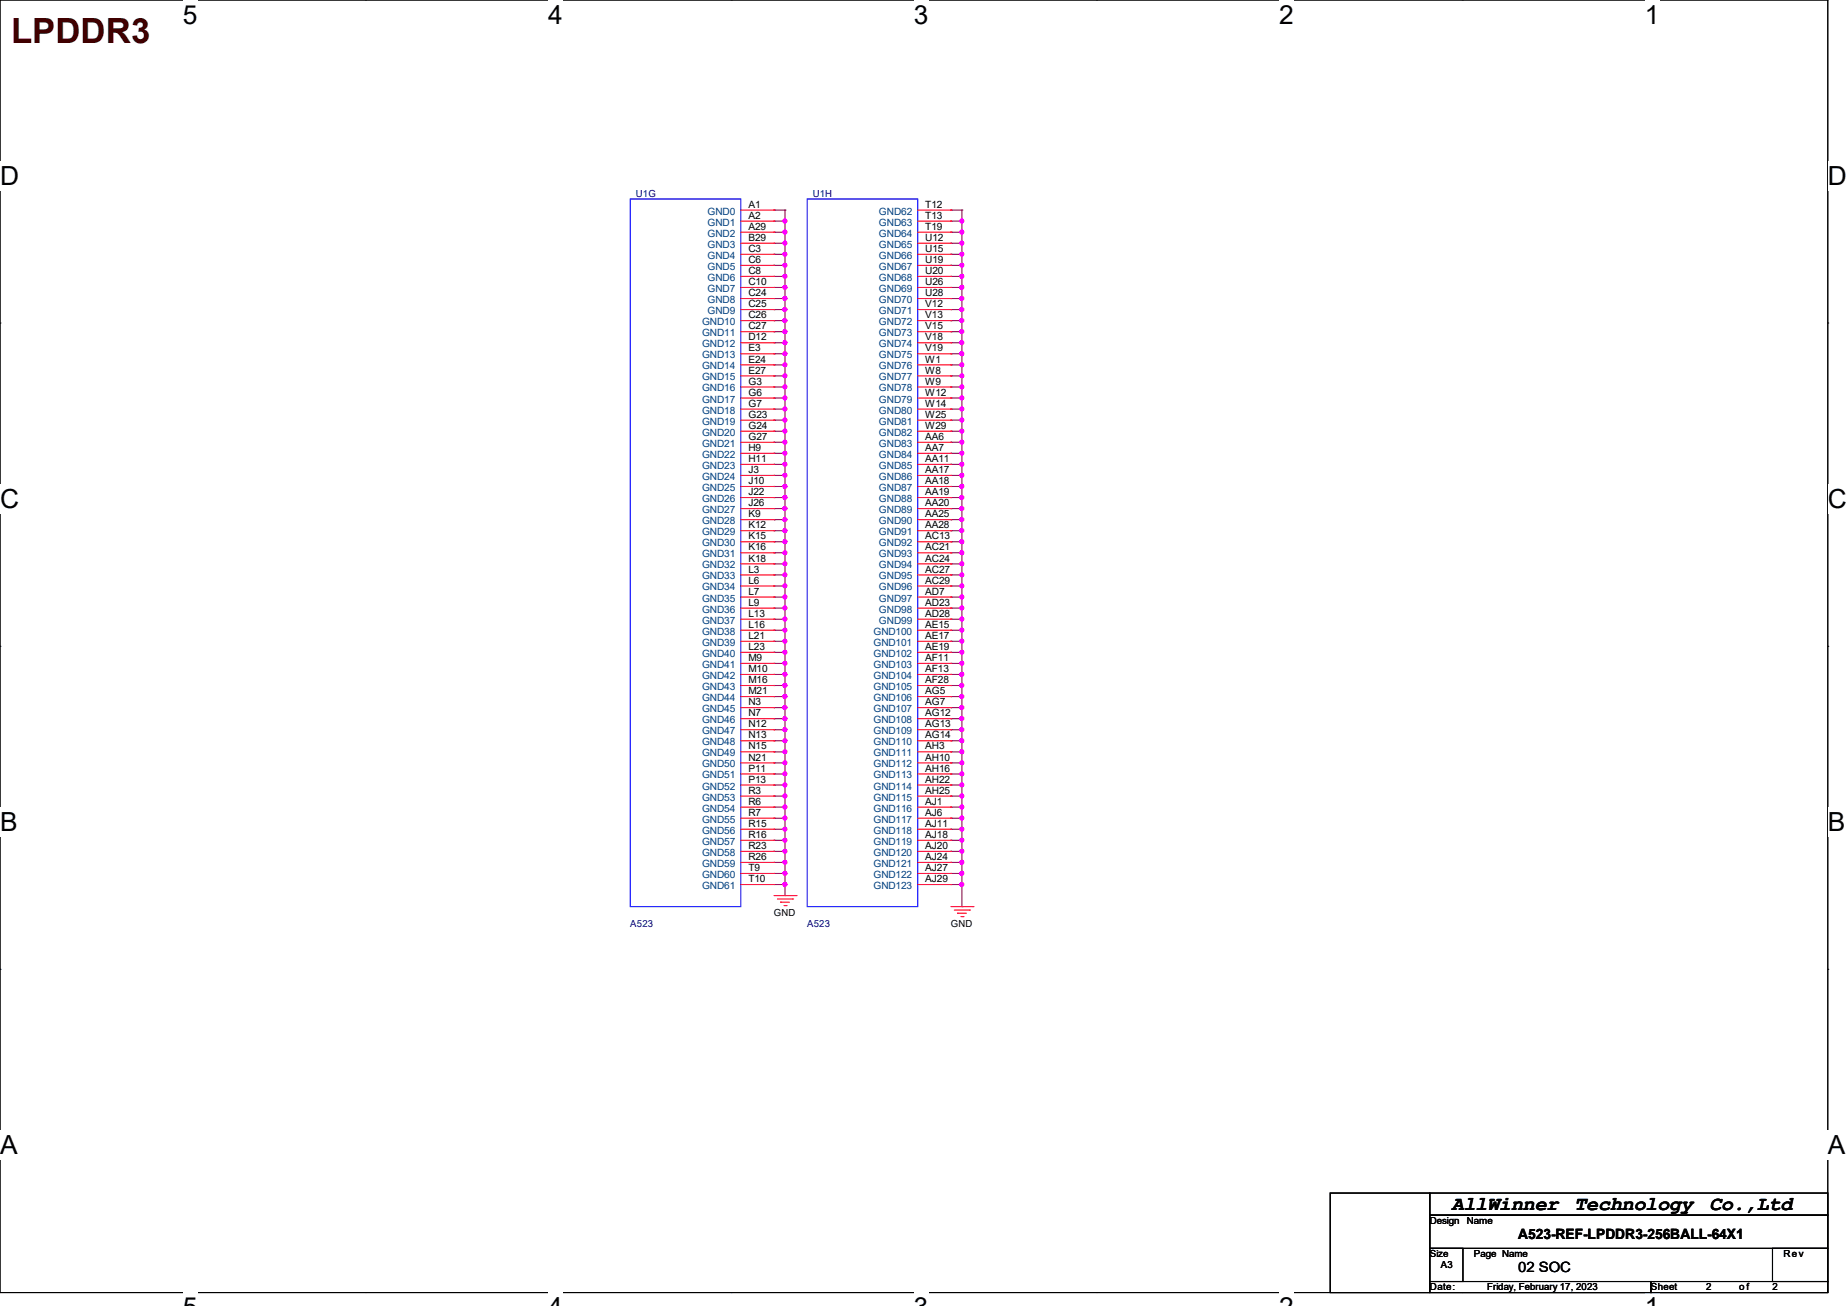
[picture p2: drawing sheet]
<svg xmlns="http://www.w3.org/2000/svg" width="297mm" height="210mm" viewBox="0 0 297 210" stroke-linecap="round" stroke-linejoin="round" font-family="sans-serif">
<path d="M0 0h293.9v207.9h-293.9z" fill="none" stroke="#000" stroke-width=".17"/>
<g fill="#fff">
<path d="M29.4 0h2.3v4.7h-2.3z"/>
<path d="M29.4 207.9h2.3v2.1h-2.3z"/>
</g>
<path d="M58.8 0h.1M58.8 207.9h.1" fill="none" stroke="#000" stroke-width=".17"/>
<g fill="#fff">
<path d="M88.1 0h2.4v4.7h-2.4z"/>
<path d="M88.1 207.9h2.4v2.1h-2.4z"/>
</g>
<path d="M117.6 0h.1M117.6 207.9h.1" fill="none" stroke="#000" stroke-width=".17"/>
<g fill="#fff">
<path d="M146.9 0h2.4v4.7h-2.4z"/>
<path d="M146.9 207.9h2.4v2.1h-2.4z"/>
</g>
<path d="M176.3 0h.1M176.3 207.9h.1" fill="none" stroke="#000" stroke-width=".17"/>
<g fill="#fff">
<path d="M205.7 0h2.4v4.7h-2.4z"/>
<path d="M205.7 207.9h2.4v2.1h-2.4z"/>
</g>
<path d="M235.1 0h.1M235.1 207.9h.1" fill="none" stroke="#000" stroke-width=".17"/>
<g fill="#fff">
<path d="M264.5 0h2.4v4.7h-2.4z"/>
<path d="M264.5 207.9h2.4v2.1h-2.4z"/>
<path d="M0 26h3v4.7h-3z"/>
<path d="M293.9 26h3.1v4.7h-3.1z"/>
<path d="M0 77.9h3v4.7h-3z"/>
<path d="M293.9 77.9h3.1v4.7h-3.1z"/>
</g>
<path d="M0 51.9h.1M293.9 51.9h.1" fill="none" stroke="#000" stroke-width=".17"/>
<g fill="#fff">
<path d="M0 129.9h2.8v4.7h-2.8z"/>
<path d="M293.9 129.9h2.9v4.7h-2.9z"/>
</g>
<path d="M0 103.9h.1M293.9 103.9h.1" fill="none" stroke="#000" stroke-width=".17"/>
<g fill="#fff">
<path d="M0 181.8h2.8v4.8h-2.8z"/>
<path d="M293.8 181.8h3v4.8h-3z"/>
</g>
<path d="M0 155.9h.1M293.9 155.9h.1M213.9 191.9h16v16h-16zM229.9 191.9h64v3.5h-64zM229.9 195.4h64v5.3h-64zM229.9 200.7h5.3v5.4h-5.3zM229.9 206.1h35.6v1.8h-35.6zM265.5 206.1h28.4v1.8h-28.4zM285 200.7h8.9v5.4h-8.9z" fill="none" stroke="#000" stroke-width=".17"/>
<g fill="none" stroke="#800040" stroke-width=".17">
<path d="M124.5 33.8h.1M124.5 35.6h.1M124.5 37.3h.1M124.5 39.1h.1M124.5 33.8h1.7M124.5 35.6h1.7M124.5 37.3h1.7M124.5 39.1h1.7M126.2 33.8h.1M126.2 35.6h.1M126.2 37.3h.1M126.2 39.1h.1"/>
<path d="M126.2 33.8v110.2M152.9 33.8h.1M152.9 35.6h.1M152.9 37.3h.1M152.9 39.1h.1M152.9 33.8h1.8M152.9 35.6h1.8M152.9 37.3h1.8M152.9 39.1h1.8M154.7 33.8h.1M154.7 35.6h.1M154.7 37.3h.1"/>
<path d="M154.7 39.1h.1M154.7 33.8v112M124.5 40.9h.1M124.5 42.7h.1M124.5 44.4h.1M124.5 46.2h.1M124.5 48h.1M124.5 49.8h.1M124.5 51.6h.1M124.5 53.3h.1M124.5 55.1h.1M124.5 56.9h.1"/>
<path d="M124.5 58.7h.1M124.5 40.9h1.7M124.5 42.7h1.7M124.5 44.4h1.7M124.5 46.2h1.7M124.5 48h1.7M124.5 49.8h1.7M124.5 51.6h1.7M124.5 53.3h1.7M124.5 55.1h1.7M124.5 56.9h1.7M124.5 58.7h1.7"/>
<path d="M126.2 40.9h.1M126.2 42.7h.1M126.2 44.4h.1M126.2 46.2h.1M126.2 48h.1M126.2 49.8h.1M126.2 51.6h.1M126.2 53.3h.1M126.2 55.1h.1M126.2 56.9h.1M126.2 58.7h.1M152.9 40.9h.1"/>
<path d="M152.9 42.7h.1M152.9 44.4h.1M152.9 46.2h.1M152.9 48h.1M152.9 49.8h.1M152.9 51.6h.1M152.9 53.3h.1M152.9 55.1h.1M152.9 56.9h.1M152.9 58.7h.1M152.9 40.9h1.8M152.9 42.7h1.8"/>
<path d="M152.9 44.4h1.8M152.9 46.2h1.8M152.9 48h1.8M152.9 49.8h1.8M152.9 51.6h1.8M152.9 53.3h1.8M152.9 55.1h1.8M152.9 56.9h1.8M152.9 58.7h1.8M154.7 40.9h.1M154.7 42.7h.1M154.7 44.4h.1"/>
<path d="M154.7 46.2h.1M154.7 48h.1M154.7 49.8h.1M154.7 51.6h.1M154.7 53.3h.1M154.7 55.1h.1M154.7 56.9h.1M154.7 58.7h.1M124.5 60.5h.1M124.5 62.2h.1M124.5 64h.1M124.5 65.8h.1"/>
<path d="M124.5 67.6h.1M124.5 69.3h.1M124.5 71.1h.1M124.5 72.9h.1M124.5 74.7h.1M124.5 76.5h.1M124.5 78.2h.1M124.5 60.5h1.7M124.5 62.2h1.7M124.5 64h1.7M124.5 65.8h1.7M124.5 67.6h1.7"/>
<path d="M124.5 69.3h1.7M124.5 71.1h1.7M124.5 72.9h1.7M124.5 74.7h1.7M124.5 76.5h1.7M124.5 78.2h1.7M126.2 64h.1M126.2 62.2h.1M126.2 60.5h.1M126.2 65.8h.1M126.2 78.2h.1M126.2 67.6h.1"/>
<path d="M126.2 69.3h.1M126.2 71.1h.1M126.2 72.9h.1M126.2 74.7h.1M126.2 76.5h.1M152.9 60.5h.1M152.9 62.2h.1M152.9 64h.1M152.9 65.8h.1M152.9 67.6h.1M152.9 69.3h.1M152.9 71.1h.1"/>
<path d="M152.9 72.9h.1M152.9 74.7h.1M152.9 76.5h.1M152.9 78.2h.1M152.9 60.5h1.8M152.9 62.2h1.8M152.9 64h1.8M152.9 65.8h1.8M152.9 67.6h1.8M152.9 69.3h1.8M152.9 71.1h1.8M152.9 72.9h1.8"/>
<path d="M152.9 74.7h1.8M152.9 76.5h1.8M152.9 78.2h1.8M154.7 64h.1M154.7 62.2h.1M154.7 60.5h.1M154.7 65.8h.1M154.7 78.2h.1M154.7 67.6h.1M154.7 69.3h.1M154.7 71.1h.1M154.7 72.9h.1"/>
<path d="M154.7 74.7h.1M154.7 76.5h.1M124.5 80h.1M124.5 81.8h.1M124.5 83.6h.1M124.5 85.3h.1M124.5 87.1h.1M124.5 88.9h.1M124.5 90.7h.1M124.5 92.5h.1M124.5 94.2h.1M124.5 96h.1"/>
<path d="M124.5 97.8h.1M124.5 99.6h.1M124.5 80h1.7M124.5 81.8h1.7M124.5 83.6h1.7M124.5 85.3h1.7M124.5 87.1h1.7M124.5 88.9h1.7M124.5 90.7h1.7M124.5 92.5h1.7M124.5 94.2h1.7M124.5 96h1.7"/>
<path d="M124.5 97.8h1.7M124.5 99.6h1.7M126.2 80h.1M126.2 81.8h.1M126.2 96h.1M126.2 94.2h.1M126.2 83.6h.1M126.2 85.3h.1M126.2 87.1h.1M126.2 88.9h.1M126.2 90.7h.1M126.2 92.5h.1"/>
<path d="M126.2 97.8h.1M126.2 99.6h.1M152.9 80h.1M152.9 81.8h.1M152.9 83.6h.1M152.9 85.3h.1M152.9 87.1h.1M152.9 88.9h.1M152.9 90.7h.1M152.9 92.5h.1M152.9 94.2h.1M152.9 96h.1"/>
<path d="M152.9 97.8h.1M152.9 99.6h.1M152.9 80h1.8M152.9 81.8h1.8M152.9 83.6h1.8M152.9 85.3h1.8M152.9 87.1h1.8M152.9 88.9h1.8M152.9 90.7h1.8M152.9 92.5h1.8M152.9 94.2h1.8M152.9 96h1.8"/>
<path d="M152.9 97.8h1.8M152.9 99.6h1.8M154.7 80h.1M154.7 81.8h.1M154.7 96h.1M154.7 94.2h.1M154.7 83.6h.1M154.7 85.3h.1M154.7 87.1h.1M154.7 88.9h.1M154.7 90.7h.1M154.7 92.5h.1"/>
<path d="M154.7 97.8h.1M154.7 99.6h.1M124.5 101.3h.1M124.5 103.1h.1M124.5 104.9h.1M124.5 106.7h.1M124.5 108.5h.1M124.5 110.2h.1M124.5 112h.1M124.5 113.8h.1M124.5 115.6h.1M124.5 117.3h.1"/>
<path d="M124.5 119.1h.1M124.5 101.3h1.7M124.5 103.1h1.7M124.5 104.9h1.7M124.5 106.7h1.7M124.5 108.5h1.7M124.5 110.2h1.7M124.5 112h1.7M124.5 113.8h1.7M124.5 115.6h1.7M124.5 117.3h1.7M124.5 119.1h1.7"/>
<path d="M126.2 112h.1M126.2 110.2h.1M126.2 101.3h.1M126.2 103.1h.1M126.2 104.9h.1M126.2 106.7h.1M126.2 108.5h.1M126.2 113.8h.1M126.2 115.6h.1M126.2 117.3h.1M126.2 119.1h.1M152.9 101.3h.1"/>
<path d="M152.9 103.1h.1M152.9 104.9h.1M152.9 106.7h.1M152.9 108.5h.1M152.9 110.2h.1M152.9 112h.1M152.9 113.8h.1M152.9 115.6h.1M152.9 117.3h.1M152.9 119.1h.1M152.9 101.3h1.8M152.9 103.1h1.8"/>
<path d="M152.9 104.9h1.8M152.9 106.7h1.8M152.9 108.5h1.8M152.9 110.2h1.8M152.9 112h1.8M152.9 113.8h1.8M152.9 115.6h1.8M152.9 117.3h1.8M152.9 119.1h1.8M154.7 112h.1M154.7 110.2h.1M154.7 101.3h.1"/>
<path d="M154.7 103.1h.1M154.7 104.9h.1M154.7 106.7h.1M154.7 108.5h.1M154.7 113.8h.1M154.7 115.6h.1M154.7 117.3h.1M154.7 119.1h.1M124.5 120.9h.1M124.5 122.7h.1M124.5 124.5h.1M124.5 126.2h.1"/>
<path d="M124.5 128h.1M124.5 129.8h.1M124.5 131.6h.1M124.5 133.3h.1M124.5 135.1h.1M124.5 136.9h.1M124.5 138.7h.1M124.5 138.7h1.7M124.5 136.9h1.7M124.5 135.1h1.7M124.5 120.9h1.7M124.5 122.7h1.7"/>
<path d="M124.5 124.5h1.7M124.5 126.2h1.7M124.5 128h1.7M124.5 129.8h1.7M124.5 131.6h1.7M124.5 133.3h1.7M126.2 133.3h.1M126.2 128h.1M126.2 126.2h.1M126.2 120.9h.1M126.2 122.7h.1M126.2 124.5h.1"/>
<path d="M126.2 129.8h.1M126.2 131.6h.1M126.2 135.1h.1M126.2 136.9h.1M126.2 138.7h.1M152.9 138.7h.1M152.9 136.9h.1M152.9 135.1h.1M152.9 120.9h.1M152.9 122.7h.1M152.9 124.5h.1M152.9 126.2h.1"/>
<path d="M152.9 128h.1M152.9 129.8h.1M152.9 131.6h.1M152.9 133.3h.1M152.9 138.7h1.8M152.9 136.9h1.8M152.9 135.1h1.8M152.9 120.9h1.8M152.9 122.7h1.8M152.9 124.5h1.8M152.9 126.2h1.8M152.9 128h1.8"/>
<path d="M152.9 129.8h1.8M152.9 131.6h1.8M152.9 133.3h1.8M154.7 138.7h.1M154.7 136.9h.1M154.7 135.1h.1M154.7 128h.1M154.7 126.2h.1M154.7 120.9h.1M154.7 122.7h.1M154.7 124.5h.1M154.7 129.8h.1"/>
<path d="M154.7 131.6h.1M154.7 133.3h.1M124.5 140.5h.1M124.5 142.2h1.7M124.5 140.5h1.7M126.2 142.2h.1M126.2 144h.1M152.9 142.2h.1M152.9 140.5h.1M152.9 142.2h1.8M152.9 140.5h1.8M154.7 145.8h.1"/>
<path d="M154.7 140.5h.1"/>
</g>
<g fill="#f0f" stroke="#f0f" stroke-width=".17">
<circle cx="154.7" cy="138.7" r=".32"/>
<circle cx="154.7" cy="136.9" r=".32"/>
<circle cx="154.7" cy="135.1" r=".32"/>
<circle cx="126.2" cy="35.5" r=".32"/>
<circle cx="126.2" cy="39.1" r=".32"/>
<circle cx="126.2" cy="37.3" r=".32"/>
<circle cx="126.2" cy="40.9" r=".32"/>
<circle cx="126.2" cy="44.4" r=".32"/>
<circle cx="126.2" cy="42.7" r=".32"/>
<circle cx="126.2" cy="46.2" r=".32"/>
<circle cx="126.2" cy="49.8" r=".32"/>
<circle cx="126.2" cy="48" r=".32"/>
<circle cx="126.2" cy="55.1" r=".32"/>
<circle cx="126.2" cy="65.8" r=".32"/>
<circle cx="126.2" cy="64" r=".32"/>
<circle cx="126.2" cy="62.2" r=".32"/>
<circle cx="126.2" cy="53.3" r=".32"/>
<circle cx="126.2" cy="51.5" r=".32"/>
<circle cx="126.2" cy="56.9" r=".32"/>
<circle cx="126.2" cy="60.4" r=".32"/>
<circle cx="126.2" cy="58.7" r=".32"/>
<circle cx="126.2" cy="67.5" r=".32"/>
<circle cx="126.2" cy="80" r=".32"/>
<circle cx="126.2" cy="69.3" r=".32"/>
<circle cx="126.2" cy="71.1" r=".32"/>
<circle cx="126.2" cy="74.7" r=".32"/>
<circle cx="126.2" cy="72.9" r=".32"/>
<circle cx="126.2" cy="78.2" r=".32"/>
<circle cx="126.2" cy="76.4" r=".32"/>
<circle cx="126.2" cy="83.5" r=".32"/>
<circle cx="126.2" cy="81.8" r=".32"/>
<circle cx="126.2" cy="94.2" r=".32"/>
<circle cx="126.2" cy="97.8" r=".32"/>
<circle cx="126.2" cy="96" r=".32"/>
<circle cx="126.2" cy="87.1" r=".32"/>
<circle cx="126.2" cy="85.3" r=".32"/>
<circle cx="126.2" cy="88.9" r=".32"/>
<circle cx="126.2" cy="92.4" r=".32"/>
<circle cx="126.2" cy="90.7" r=".32"/>
<circle cx="126.2" cy="99.5" r=".32"/>
<circle cx="126.2" cy="101.3" r=".32"/>
<circle cx="126.2" cy="112" r=".32"/>
<circle cx="126.2" cy="113.8" r=".32"/>
<circle cx="126.2" cy="104.9" r=".32"/>
<circle cx="126.2" cy="103.1" r=".32"/>
<circle cx="126.2" cy="106.7" r=".32"/>
<circle cx="126.2" cy="110.2" r=".32"/>
<circle cx="126.2" cy="108.4" r=".32"/>
<circle cx="126.2" cy="129.8" r=".32"/>
<circle cx="126.2" cy="128" r=".32"/>
<circle cx="126.2" cy="117.3" r=".32"/>
<circle cx="126.2" cy="115.5" r=".32"/>
<circle cx="126.2" cy="119.1" r=".32"/>
<circle cx="126.2" cy="122.7" r=".32"/>
<circle cx="126.2" cy="120.9" r=".32"/>
<circle cx="126.2" cy="126.2" r=".32"/>
<circle cx="126.2" cy="124.4" r=".32"/>
<circle cx="126.2" cy="131.6" r=".32"/>
<circle cx="126.2" cy="133.3" r=".32"/>
<circle cx="126.2" cy="142.2" r=".32"/>
<circle cx="126.2" cy="135.1" r=".32"/>
<circle cx="126.2" cy="136.9" r=".32"/>
<circle cx="126.2" cy="138.7" r=".32"/>
<circle cx="154.7" cy="35.5" r=".32"/>
<circle cx="154.7" cy="39.1" r=".32"/>
<circle cx="154.7" cy="37.3" r=".32"/>
<circle cx="154.7" cy="40.9" r=".32"/>
<circle cx="154.7" cy="44.4" r=".32"/>
<circle cx="154.7" cy="42.7" r=".32"/>
<circle cx="154.7" cy="48" r=".32"/>
<circle cx="154.7" cy="46.2" r=".32"/>
<circle cx="154.7" cy="49.8" r=".32"/>
<circle cx="154.7" cy="55.1" r=".32"/>
<circle cx="154.7" cy="65.8" r=".32"/>
<circle cx="154.7" cy="64" r=".32"/>
<circle cx="154.7" cy="62.2" r=".32"/>
<circle cx="154.7" cy="53.3" r=".32"/>
<circle cx="154.7" cy="51.5" r=".32"/>
<circle cx="154.7" cy="58.7" r=".32"/>
<circle cx="154.7" cy="56.9" r=".32"/>
<circle cx="154.7" cy="60.4" r=".32"/>
<circle cx="154.7" cy="67.5" r=".32"/>
<circle cx="154.7" cy="69.3" r=".32"/>
<circle cx="154.7" cy="74.7" r=".32"/>
<circle cx="154.7" cy="80" r=".32"/>
<circle cx="154.7" cy="81.8" r=".32"/>
<circle cx="154.7" cy="72.9" r=".32"/>
<circle cx="154.7" cy="71.1" r=".32"/>
<circle cx="154.7" cy="78.2" r=".32"/>
<circle cx="154.7" cy="76.4" r=".32"/>
<circle cx="154.7" cy="85.3" r=".32"/>
<circle cx="154.7" cy="96" r=".32"/>
<circle cx="154.7" cy="94.2" r=".32"/>
<circle cx="154.7" cy="97.8" r=".32"/>
<circle cx="154.7" cy="83.5" r=".32"/>
<circle cx="154.7" cy="88.9" r=".32"/>
<circle cx="154.7" cy="87.1" r=".32"/>
<circle cx="154.7" cy="92.4" r=".32"/>
<circle cx="154.7" cy="90.7" r=".32"/>
<circle cx="126.2" cy="140.4" r=".32"/>
<circle cx="154.7" cy="99.5" r=".32"/>
<circle cx="154.7" cy="113.8" r=".32"/>
<circle cx="154.7" cy="112" r=".32"/>
<circle cx="154.7" cy="101.3" r=".32"/>
<circle cx="154.7" cy="104.9" r=".32"/>
<circle cx="154.7" cy="103.1" r=".32"/>
<circle cx="154.7" cy="106.7" r=".32"/>
<circle cx="154.7" cy="110.2" r=".32"/>
<circle cx="154.7" cy="108.4" r=".32"/>
<circle cx="154.7" cy="119.1" r=".32"/>
<circle cx="154.7" cy="126.2" r=".32"/>
<circle cx="154.7" cy="129.8" r=".32"/>
<circle cx="154.7" cy="128" r=".32"/>
<circle cx="154.7" cy="117.3" r=".32"/>
<circle cx="154.7" cy="115.5" r=".32"/>
<circle cx="154.7" cy="120.9" r=".32"/>
<circle cx="154.7" cy="124.4" r=".32"/>
<circle cx="154.7" cy="122.7" r=".32"/>
<circle cx="154.7" cy="131.6" r=".32"/>
<circle cx="154.7" cy="133.3" r=".32"/>
<circle cx="154.7" cy="142.2" r=".32"/>
<circle cx="154.7" cy="140.4" r=".32"/>
</g>
<g fill="none" stroke="#f00" stroke-width=".17">
<path d="M119.1 33.8h5.4M119.1 35.6h5.4M119.1 37.3h5.4M119.1 39.1h5.4M124.5 33.8h.1M124.5 35.6h.1M124.5 37.3h.1M124.5 39.1h.1M147.6 33.8h5.3M147.6 35.6h5.3M147.6 37.3h5.3M147.6 39.1h5.3"/>
<path d="M152.9 33.8h.1M152.9 35.6h.1M152.9 37.3h.1M152.9 39.1h.1M119.1 40.9h5.4M119.1 42.7h5.4M119.1 44.4h5.4M119.1 46.2h5.4M119.1 48h5.4M119.1 49.8h5.4M119.1 51.6h5.4M119.1 53.3h5.4"/>
<path d="M119.1 55.1h5.4M119.1 56.9h5.4M119.1 58.7h5.4M124.5 40.9h.1M124.5 42.7h.1M124.5 44.4h.1M124.5 46.2h.1M124.5 48h.1M124.5 49.8h.1M124.5 51.6h.1M124.5 53.3h.1M124.5 55.1h.1"/>
<path d="M124.5 56.9h.1M124.5 58.7h.1M147.6 40.9h5.3M147.6 42.7h5.3M147.6 44.4h5.3M147.6 46.2h5.3M147.6 48h5.3M147.6 49.8h5.3M147.6 51.6h5.3M147.6 53.3h5.3M147.6 55.1h5.3M147.6 56.9h5.3"/>
<path d="M147.6 58.7h5.3M152.9 40.9h.1M152.9 42.7h.1M152.9 44.4h.1M152.9 46.2h.1M152.9 48h.1M152.9 49.8h.1M152.9 51.6h.1M152.9 53.3h.1M152.9 55.1h.1M152.9 56.9h.1M152.9 58.7h.1"/>
<path d="M119.1 60.5h5.4M119.1 62.2h5.4M119.1 64h5.4M119.1 65.8h5.4M119.1 67.6h5.4M119.1 69.3h5.4M119.1 71.1h5.4M119.1 72.9h5.4M119.1 74.7h5.4M119.1 76.5h5.4M119.1 78.2h5.4M124.5 60.5h.1"/>
<path d="M124.5 62.2h.1M124.5 64h.1M124.5 65.8h.1M124.5 67.6h.1M124.5 69.3h.1M124.5 71.1h.1M124.5 72.9h.1M124.5 74.7h.1M124.5 76.5h.1M124.5 78.2h.1M147.6 60.5h5.3M147.6 62.2h5.3"/>
<path d="M147.6 64h5.3M147.6 65.8h5.3M147.6 67.6h5.3M147.6 69.3h5.3M147.6 71.1h5.3M147.6 72.9h5.3M147.6 74.7h5.3M147.6 76.5h5.3M147.6 78.2h5.3M152.9 60.5h.1M152.9 62.2h.1M152.9 64h.1"/>
<path d="M152.9 65.8h.1M152.9 67.6h.1M152.9 69.3h.1M152.9 71.1h.1M152.9 72.9h.1M152.9 74.7h.1M152.9 76.5h.1M152.9 78.2h.1M119.1 80h5.4M119.1 81.8h5.4M119.1 83.6h5.4M119.1 85.3h5.4"/>
<path d="M119.1 87.1h5.4M119.1 88.9h5.4M119.1 90.7h5.4M119.1 92.5h5.4M119.1 94.2h5.4M119.1 96h5.4M119.1 97.8h5.4M119.1 99.6h5.4M124.5 80h.1M124.5 81.8h.1M124.5 83.6h.1M124.5 85.3h.1"/>
<path d="M124.5 87.1h.1M124.5 88.9h.1M124.5 90.7h.1M124.5 92.5h.1M124.5 94.2h.1M124.5 96h.1M124.5 97.8h.1M124.5 99.6h.1M147.6 80h5.3M147.6 81.8h5.3M147.6 83.6h5.3M147.6 85.3h5.3"/>
<path d="M147.6 87.1h5.3M147.6 88.9h5.3M147.6 90.7h5.3M147.6 92.5h5.3M147.6 94.2h5.3M147.6 96h5.3M147.6 97.8h5.3M147.6 99.6h5.3M152.9 80h.1M152.9 81.8h.1M152.9 83.6h.1M152.9 85.3h.1"/>
<path d="M152.9 87.1h.1M152.9 88.9h.1M152.9 90.7h.1M152.9 92.5h.1M152.9 94.2h.1M152.9 96h.1M152.9 97.8h.1M152.9 99.6h.1M119.1 101.3h5.4M119.1 103.1h5.4M119.1 104.9h5.4M119.1 106.7h5.4"/>
<path d="M119.1 108.5h5.4M119.1 110.2h5.4M119.1 112h5.4M119.1 113.8h5.4M119.1 115.6h5.4M119.1 117.3h5.4M119.1 119.1h5.4M124.5 101.3h.1M124.5 103.1h.1M124.5 104.9h.1M124.5 106.7h.1M124.5 108.5h.1"/>
<path d="M124.5 110.2h.1M124.5 112h.1M124.5 113.8h.1M124.5 115.6h.1M124.5 117.3h.1M124.5 119.1h.1M147.6 101.3h5.3M147.6 103.1h5.3M147.6 104.9h5.3M147.6 106.7h5.3M147.6 108.5h5.3M147.6 110.2h5.3"/>
<path d="M147.6 112h5.3M147.6 113.8h5.3M147.6 115.6h5.3M147.6 117.3h5.3M147.6 119.1h5.3M152.9 101.3h.1M152.9 103.1h.1M152.9 104.9h.1M152.9 106.7h.1M152.9 108.5h.1M152.9 110.2h.1M152.9 112h.1"/>
<path d="M152.9 113.8h.1M152.9 115.6h.1M152.9 117.3h.1M152.9 119.1h.1M119.1 120.9h5.4M119.1 122.7h5.4M119.1 124.5h5.4M119.1 126.2h5.4M119.1 128h5.4M119.1 129.8h5.4M119.1 131.6h5.4M119.1 133.3h5.4"/>
<path d="M119.1 135.1h5.4M119.1 136.9h5.4M119.1 138.7h5.4M124.5 120.9h.1M124.5 122.7h.1M124.5 124.5h.1M124.5 126.2h.1M124.5 128h.1M124.5 129.8h.1M124.5 131.6h.1M124.5 133.3h.1M124.5 135.1h.1"/>
<path d="M124.5 136.9h.1M124.5 138.7h.1M147.6 120.9h5.3M147.6 122.7h5.3M147.6 124.5h5.3M147.6 126.2h5.3M147.6 128h5.3M147.6 129.8h5.3M147.6 131.6h5.3M147.6 133.3h5.3M147.6 135.1h5.3M147.6 136.9h5.3"/>
<path d="M147.6 138.7h5.3M152.9 120.9h.1M152.9 122.7h.1M152.9 124.5h.1M152.9 126.2h.1M152.9 128h.1M152.9 129.8h.1M152.9 131.6h.1M152.9 133.3h.1M152.9 135.1h.1M152.9 136.9h.1M152.9 138.7h.1"/>
<path d="M119.1 140.5h5.4M119.1 142.2h5.4M124.5 140.5h.1M124.5 142.2h.1M124.5 144h3.5M125 144.6h2.5M125.5 145.1h.1M125.5 145.1h1.5M126.1 145.6h.3M126.4 145.6h.1M127.5 144.6h.1M128 144h.1"/>
<path d="M147.6 140.5h5.3M147.6 142.2h5.3M152.9 140.5h.1M152.9 142.2h.1M152.9 145.8h3.6M153.5 146.3h2.4M154 146.9h.1M154 146.9h1.4M154.5 147.4h.4M154.9 147.4h.1M155.9 146.3h.1M156.5 145.8h.1"/>
</g>
<path d="M101.3 32h17.8v113.8h-17.8zM129.8 32h17.8v113.8h-17.8z" fill="none" stroke="#00f" stroke-width=".17"/>
<text font-size="5.6" fill="#400000" x="1.8" y="6.9">LPDDR3</text>
<g font-size="4.2">
<text x="29.4" y="3.8">5</text>
<text x="88.1" y="3.8">4</text>
<text x="146.9" y="3.8">3</text>
<text x="205.7" y="3.8">2</text>
<text x="264.5" y="3.8">1</text>
<text x="0" y="29.8">D</text>
<text x="293.9" y="29.8">D</text>
<text x="0" y="81.7">C</text>
<text x="293.9" y="81.7">C</text>
<text x="0" y="133.7">B</text>
<text x="293.9" y="133.7">B</text>
<text x="0" y="185.6">A</text>
<text x="293.9" y="185.6">A</text>
</g>
<g font-size="3.2">
<text x="233.5" y="194.5">AllWinner</text>
<text x="253.2" y="194.5">Technology</text>
<text x="274.9" y="194.5">Co.,Ltd</text>
</g>
<g font-size="2.3">
<text x="244.1" y="199.3">A523-REF-LPDDR3-256BALL-64X1</text>
<text x="244.1" y="204.6">02 SOC</text>
</g>
<g font-size="1.6" fill="#000080">
<text x="102.2" y="31.7">U1G</text>
<text x="130.7" y="31.7">U1H</text>
<text x="101.3" y="149">A523</text>
<text x="129.8" y="149">A523</text>
</g>
<g font-size="1.6" fill="#004080">
<text x="113.8" y="34.5">GND0</text>
<text x="141.3" y="34.5">GND62</text>
<text x="113.8" y="36.3">GND1</text>
<text x="113.8" y="38.1">GND2</text>
<text x="113.8" y="39.8">GND3</text>
<text x="113.8" y="41.6">GND4</text>
<text x="141.3" y="36.3">GND63</text>
<text x="141.3" y="38.1">GND64</text>
<text x="141.3" y="39.8">GND65</text>
<text x="141.3" y="41.6">GND66</text>
<text x="113.8" y="43.4">GND5</text>
<text x="113.8" y="45.2">GND6</text>
<text x="113.8" y="46.9">GND7</text>
<text x="141.3" y="43.4">GND67</text>
<text x="141.3" y="45.2">GND68</text>
<text x="141.3" y="46.9">GND69</text>
<text x="112.9" y="52.3">GND10</text>
<text x="113.8" y="48.7">GND8</text>
<text x="113.8" y="50.5">GND9</text>
<text x="141.3" y="48.7">GND70</text>
<text x="141.3" y="50.5">GND71</text>
<text x="141.3" y="52.3">GND72</text>
<text x="112.9" y="54.1">GND11</text>
<text x="112.9" y="55.8">GND12</text>
<text x="112.9" y="57.6">GND13</text>
<text x="112.9" y="59.4">GND14</text>
<text x="141.3" y="54.1">GND73</text>
<text x="141.3" y="55.8">GND74</text>
<text x="141.3" y="57.6">GND75</text>
<text x="141.3" y="59.4">GND76</text>
<text x="112.9" y="61.2">GND15</text>
<text x="112.9" y="63">GND16</text>
<text x="112.9" y="64.7">GND17</text>
<text x="141.3" y="61.2">GND77</text>
<text x="141.3" y="63">GND78</text>
<text x="141.3" y="64.7">GND79</text>
<text x="112.9" y="66.5">GND18</text>
<text x="112.9" y="68.3">GND19</text>
<text x="112.9" y="70.1">GND20</text>
<text x="112.9" y="71.8">GND21</text>
<text x="141.3" y="66.5">GND80</text>
<text x="141.3" y="68.3">GND81</text>
<text x="141.3" y="70.1">GND82</text>
<text x="141.3" y="71.8">GND83</text>
<text x="112.9" y="73.6">GND22</text>
<text x="112.9" y="75.4">GND23</text>
<text x="112.9" y="77.2">GND24</text>
<text x="141.3" y="73.6">GND84</text>
<text x="141.3" y="75.4">GND85</text>
<text x="141.3" y="77.2">GND86</text>
<text x="112.9" y="79">GND25</text>
<text x="112.9" y="80.7">GND26</text>
<text x="112.9" y="82.5">GND27</text>
<text x="141.3" y="79">GND87</text>
<text x="141.3" y="80.7">GND88</text>
<text x="141.3" y="82.5">GND89</text>
<text x="112.9" y="84.3">GND28</text>
<text x="112.9" y="86.1">GND29</text>
<text x="112.9" y="87.8">GND30</text>
<text x="112.9" y="89.6">GND31</text>
<text x="141.3" y="84.3">GND90</text>
<text x="141.3" y="86.1">GND91</text>
<text x="141.3" y="87.8">GND92</text>
<text x="141.3" y="89.6">GND93</text>
<text x="112.9" y="91.4">GND32</text>
<text x="112.9" y="93.2">GND33</text>
<text x="112.9" y="95">GND34</text>
<text x="141.3" y="91.4">GND94</text>
<text x="141.3" y="93.2">GND95</text>
<text x="141.3" y="95">GND96</text>
<text x="112.9" y="96.7">GND35</text>
<text x="112.9" y="98.5">GND36</text>
<text x="112.9" y="100.3">GND37</text>
<text x="141.3" y="96.7">GND97</text>
<text x="141.3" y="98.5">GND98</text>
<text x="141.3" y="100.3">GND99</text>
<text x="112.9" y="102.1">GND38</text>
<text x="112.9" y="103.8">GND39</text>
<text x="112.9" y="105.6">GND40</text>
<text x="112.9" y="107.4">GND41</text>
<text x="140.5" y="102.1">GND100</text>
<text x="140.5" y="103.8">GND101</text>
<text x="140.5" y="105.6">GND102</text>
<text x="140.5" y="107.4">GND103</text>
<text x="112.9" y="109.2">GND42</text>
<text x="112.9" y="111">GND43</text>
<text x="112.9" y="112.7">GND44</text>
<text x="140.5" y="109.2">GND104</text>
<text x="140.5" y="111">GND105</text>
<text x="140.5" y="112.7">GND106</text>
<text x="112.9" y="114.5">GND45</text>
<text x="112.9" y="116.3">GND46</text>
<text x="112.9" y="118.1">GND47</text>
<text x="112.9" y="119.8">GND48</text>
<text x="140.5" y="114.5">GND107</text>
<text x="140.5" y="116.3">GND108</text>
<text x="140.5" y="118.1">GND109</text>
<text x="140.5" y="119.8">GND110</text>
<text x="112.9" y="121.6">GND49</text>
<text x="112.9" y="123.4">GND50</text>
<text x="112.9" y="125.2">GND51</text>
<text x="140.5" y="121.6">GND111</text>
<text x="140.5" y="123.4">GND112</text>
<text x="140.5" y="125.2">GND113</text>
<text x="112.9" y="127">GND52</text>
<text x="112.9" y="128.7">GND53</text>
<text x="112.9" y="130.5">GND54</text>
<text x="140.5" y="127">GND114</text>
<text x="140.5" y="128.7">GND115</text>
<text x="140.5" y="130.5">GND116</text>
<text x="112.9" y="132.3">GND55</text>
<text x="112.9" y="134.1">GND56</text>
<text x="112.9" y="135.8">GND57</text>
<text x="112.9" y="137.6">GND58</text>
<text x="140.5" y="132.3">GND117</text>
<text x="140.5" y="134.1">GND118</text>
<text x="140.5" y="135.8">GND119</text>
<text x="140.5" y="137.6">GND120</text>
<text x="112.9" y="139.4">GND59</text>
<text x="112.9" y="141.2">GND60</text>
<text x="112.9" y="143">GND61</text>
<text x="140.5" y="139.4">GND121</text>
<text x="140.5" y="141.2">GND122</text>
<text x="140.5" y="143">GND123</text>
</g>
<g font-size="1.6">
<text x="120.4" y="33.4">A1</text>
<text x="120.4" y="35.2">A2</text>
<text x="148.8" y="33.4">T12</text>
<text x="148.8" y="35.2">T13</text>
<text x="120.4" y="37">A29</text>
<text x="120.4" y="38.7">B29</text>
<text x="120.4" y="40.5">C3</text>
<text x="148.8" y="37">T19</text>
<text x="148.8" y="38.7">U12</text>
<text x="148.8" y="40.5">U15</text>
<text x="120.4" y="42.3">C6</text>
<text x="120.4" y="44.1">C8</text>
<text x="120.4" y="45.8">C10</text>
<text x="120.4" y="47.6">C24</text>
<text x="148.8" y="42.3">U19</text>
<text x="148.8" y="44.1">U20</text>
<text x="148.8" y="45.8">U26</text>
<text x="148.8" y="47.6">U28</text>
<text x="120.4" y="49.4">C25</text>
<text x="120.4" y="51.2">C26</text>
<text x="120.4" y="53">C27</text>
<text x="148.8" y="49.4">V12</text>
<text x="148.8" y="51.2">V13</text>
<text x="148.8" y="53">V15</text>
<text x="120.4" y="54.7">D12</text>
<text x="120.4" y="56.5">E3</text>
<text x="120.4" y="58.3">E24</text>
<text x="148.8" y="54.7">V18</text>
<text x="148.8" y="56.5">V19</text>
<text x="148.8" y="58.3">W1</text>
<text x="120.4" y="60.1">E27</text>
<text x="120.4" y="61.8">G3</text>
<text x="120.4" y="63.6">G6</text>
<text x="120.4" y="65.4">G7</text>
<text x="148.8" y="60.1">W8</text>
<text x="148.8" y="61.8">W9</text>
<text x="148.8" y="63.6">W12</text>
<text x="148.8" y="65.4">W14</text>
<text x="120.4" y="67.2">G23</text>
<text x="120.4" y="69">G24</text>
<text x="120.4" y="70.7">G27</text>
<text x="148.8" y="67.2">W25</text>
<text x="148.8" y="69">W29</text>
<text x="148.8" y="70.7">AA6</text>
<text x="120.4" y="72.5">H9</text>
<text x="120.4" y="74.3">H11</text>
<text x="120.4" y="76.1">J3</text>
<text x="120.4" y="77.9">J10</text>
<text x="148.8" y="72.5">AA7</text>
<text x="148.8" y="74.3">AA11</text>
<text x="148.8" y="76.1">AA17</text>
<text x="148.8" y="77.9">AA18</text>
<text x="120.4" y="79.6">J22</text>
<text x="120.4" y="81.4">J26</text>
<text x="120.4" y="83.2">K9</text>
<text x="148.8" y="79.6">AA19</text>
<text x="148.8" y="81.4">AA20</text>
<text x="148.8" y="83.2">AA25</text>
<text x="120.4" y="85">K12</text>
<text x="120.4" y="86.7">K15</text>
<text x="120.4" y="88.5">K16</text>
<text x="148.8" y="85">AA28</text>
<text x="148.8" y="86.7">AC13</text>
<text x="148.8" y="88.5">AC21</text>
<text x="120.4" y="90.3">K18</text>
<text x="120.4" y="92.1">L3</text>
<text x="120.4" y="93.9">L6</text>
<text x="120.4" y="95.6">L7</text>
<text x="148.8" y="90.3">AC24</text>
<text x="148.8" y="92.1">AC27</text>
<text x="148.8" y="93.9">AC29</text>
<text x="148.8" y="95.6">AD7</text>
<text x="120.4" y="97.4">L9</text>
<text x="120.4" y="99.2">L13</text>
<text x="120.4" y="101">L16</text>
<text x="148.8" y="97.4">AD23</text>
<text x="148.8" y="99.2">AD28</text>
<text x="148.8" y="101">AE15</text>
<text x="120.4" y="102.7">L21</text>
<text x="120.4" y="104.5">L23</text>
<text x="120.4" y="106.3">M9</text>
<text x="148.8" y="102.7">AE17</text>
<text x="148.8" y="104.5">AE19</text>
<text x="148.8" y="106.3">AF11</text>
<text x="120.4" y="108.1">M10</text>
<text x="120.4" y="109.9">M16</text>
<text x="120.4" y="111.6">M21</text>
<text x="120.4" y="113.4">N3</text>
<text x="148.8" y="108.1">AF13</text>
<text x="148.8" y="109.9">AF28</text>
<text x="148.8" y="111.6">AG5</text>
<text x="148.8" y="113.4">AG7</text>
<text x="120.4" y="115.2">N7</text>
<text x="120.4" y="117">N12</text>
<text x="120.4" y="118.7">N13</text>
<text x="148.8" y="115.2">AG12</text>
<text x="148.8" y="117">AG13</text>
<text x="148.8" y="118.7">AG14</text>
<text x="120.4" y="120.5">N15</text>
<text x="120.4" y="122.3">N21</text>
<text x="120.4" y="124.1">P11</text>
<text x="120.4" y="125.9">P13</text>
<text x="148.8" y="120.5">AH3</text>
<text x="148.8" y="122.3">AH10</text>
<text x="148.8" y="124.1">AH16</text>
<text x="148.8" y="125.9">AH22</text>
<text x="120.4" y="127.6">R3</text>
<text x="120.4" y="129.4">R6</text>
<text x="120.4" y="131.2">R7</text>
<text x="148.8" y="127.6">AH25</text>
<text x="148.8" y="129.4">AJ1</text>
<text x="148.8" y="131.2">AJ6</text>
<text x="120.4" y="133">R15</text>
<text x="120.4" y="134.7">R16</text>
<text x="120.4" y="136.5">R23</text>
<text x="148.8" y="133">AJ11</text>
<text x="148.8" y="134.7">AJ18</text>
<text x="148.8" y="136.5">AJ20</text>
<text x="120.4" y="138.3">R26</text>
<text x="120.4" y="140.1">T9</text>
<text x="120.4" y="141.9">T10</text>
<text x="148.8" y="138.3">AJ24</text>
<text x="148.8" y="140.1">AJ27</text>
<text x="148.8" y="141.9">AJ29</text>
<text x="124.5" y="147.2">GND</text>
<text x="152.9" y="149">GND</text>
<text x="229.9" y="196.8">Design</text>
<text x="235.9" y="196.8">Name</text>
<text x="229.9" y="202.2">Size</text>
<text x="231.7" y="204">A3</text>
<text x="237" y="202.2">Page Name</text>
<text x="286.8" y="202.2">Rev</text>
<text x="229.9" y="207.5">Date:</text>
<text x="239.1" y="207.5">Friday, February 17, 2023</text>
<text x="265.5" y="207.5">Sheet</text>
<text x="274.4" y="207.5">2</text>
<text x="279.7" y="207.5">o f</text>
<text x="285" y="207.5">2</text>
</g>
</svg>
